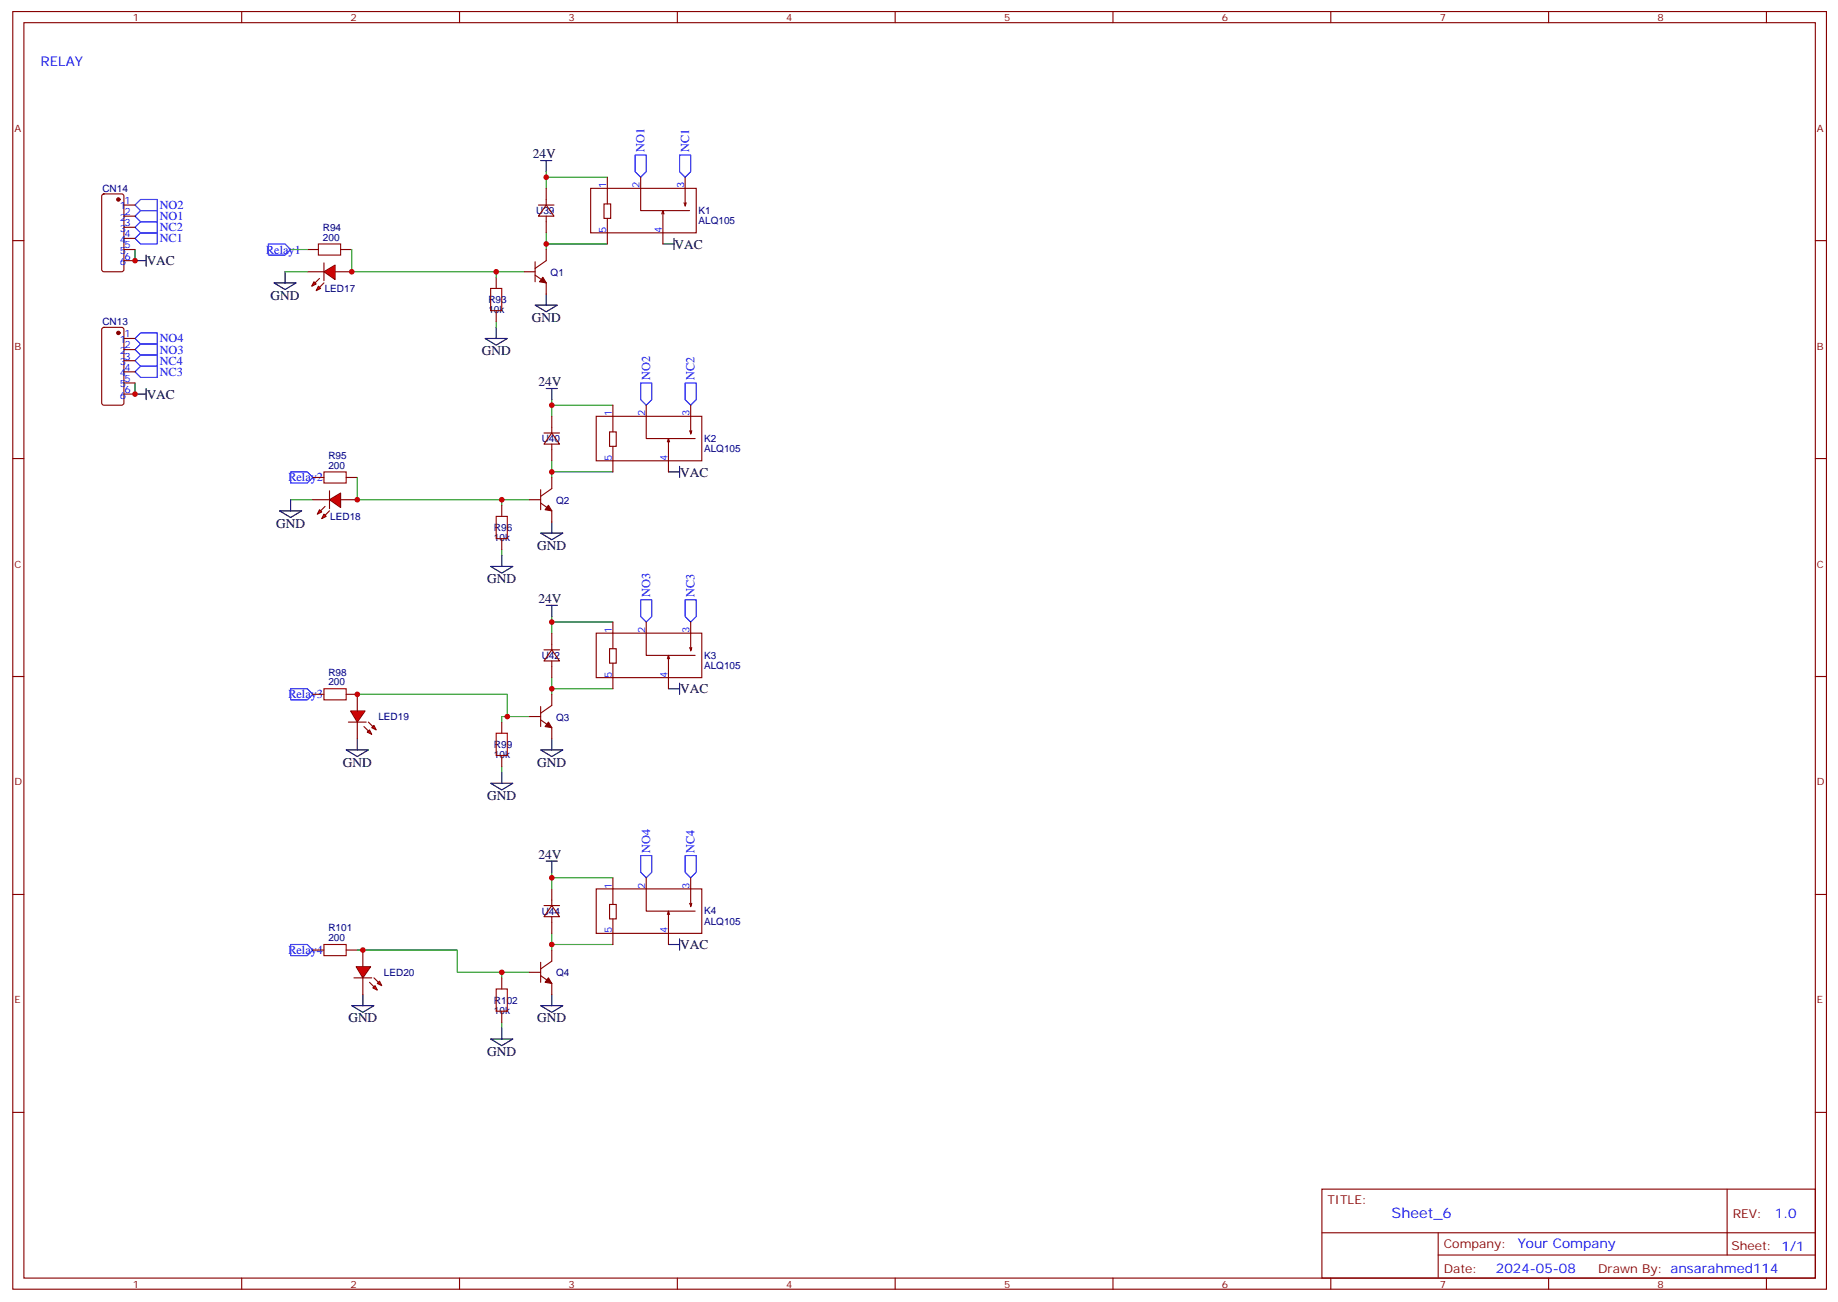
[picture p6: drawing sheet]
<svg xmlns="http://www.w3.org/2000/svg" width="583mm" height="413mm" viewBox="0 0 583 413" stroke-linecap="round" stroke-linejoin="round" font-family="sans-serif">
<g fill="none" stroke="#870000" stroke-width=".35">
<path d="M4.1 3.7h575.7v405.3h-575.7zM7.6 7.2h568.7v398.3h-568.7zM76.7 3.7v3.5M145.9 3.7v3.5M215 3.7v3.5M284.2 3.7v3.5M353.3 3.7v3.5M422.5 3.7v3.5M491.6 3.7v3.5M560.7 3.7v3.5M187.5 59.8h33.5v14.1h-33.5zM192.8 56.2v8.5"/>
<path d="M203.4 56.2v10.6h15.5M217.5 56.2v9.2l.3-1.1M4.1 76.3h3.5M32.5 61.7l.5-.2h5.6l.7 .5v23.5l-.4 .7h-5.9l-.7-.4v-23.6zM39.3 79.2h3.6M39.3 65.1h3.6M39.3 68.6h3.6M39.3 72.1h3.6M39.3 75.6h3.6M97.5 79.2h3.6M108.1 79.2h3.6M173.4 79.2v3.5l-3.5 2.5"/>
<path d="M191.7 64.7h2.2v4.6h-2.2zM192.8 69.3v8.1M210.4 66.8l-.3 1.1M210.8 67.9l-.4-1.1v10.6M217.1 64.3l.4 .8M576.3 76.3h3.5M39.3 82.7h3.6M157.5 88v3.5M157.5 98.6v3.5M166.3 86.2h3.6M169.9 83v6.4M169.9 87.3l3.5 2.4v3.6"/>
<path d="M32.5 104.1l.5-.2h5.6l.7 .4v23.5l-.4 .7-5.9 .1-.7-.5v-23.5zM39.3 107.4h3.6M39.3 110.9h3.6M39.3 114.4h3.6M39.3 118h3.6M39.3 121.5h3.6M39.3 125h3.6M189.3 132.1h33.5v14.1h-33.5zM193.5 137h2.1v4.6h-2.1zM194.6 128.6v8.4M205.1 128.6v10.5h15.6M212.2 139.1l-.4 1.1"/>
<path d="M218.9 136.7l.4 .7M219.3 128.6v9.1l.3-1M4.1 145.5h3.5M99.3 151.5h3.5M109.9 151.5h3.5M168.1 158.5h3.5M171.6 155.4v6.3M171.6 159.6l3.6 2.5v3.5M175.2 151.5v3.5l-3.6 2.5M194.6 141.6v8.1M212.5 140.2l-.3-1.1v10.6M576.3 145.5h3.5"/>
<path d="M159.3 160.3v3.5M159.3 170.9v3.5M194.6 197.3v8.5M205.1 197.3v10.6h15.6M219.3 197.3v9.2l.3-1M4.1 214.6h3.5M189.3 200.9h33.5v14.1h-33.5zM193.5 205.8h2.1v4.6h-2.1zM194.6 210.4v8.1M212.2 207.9l-.4 1.1M212.5 209l-.3-1.1v10.6M218.9 205.5l.4 .7"/>
<path d="M576.3 214.6h3.5M99.3 220.3h3.5M109.9 220.3h3.5M159.3 229.1v3.5M159.3 239.7v3.5M168.1 227.3h3.5M171.6 224.2v6.3M171.6 228.4l3.6 2.5v3.5M175.2 220.3v3.5l-3.6 2.5M194.6 278.5v8.4M205.1 278.5v10.6h15.6M219.3 278.5v9.2l.3-1.1"/>
<path d="M4.1 283.8h3.5M189.3 282h33.5v14.1h-33.5zM193.5 286.9h2.1v4.6h-2.1zM194.6 291.5v8.1M212.2 289.1l-.4 1M212.5 290.1l-.3-1v10.5M218.9 286.6l.4 .7M576.3 283.8h3.5M99.3 301.4h3.5M109.9 301.4h3.5M159.3 310.2v3.6M168.1 308.5h3.5"/>
<path d="M171.6 305.3v6.3M171.6 309.5l3.6 2.5v3.5M175.2 301.4v3.5l-3.6 2.5M159.3 320.8v3.5M4.1 352.9h3.5M576.3 352.9h3.5M419.6 377.3h156.7v28.2h-156.7zM548.3 377.3v20.9M419.7 391.1h156.4M456.5 398.2h119.6M456.5 391.1v14.1M76.7 405.5v3.5"/>
<path d="M145.9 405.5v3.5M215 405.5v3.5M284.2 405.5v3.5M353.3 405.5v3.5M422.5 405.5v3.5M491.6 405.5v3.5M560.7 405.5v3.5"/>
</g>
<g fill="none" stroke="#000" stroke-width=".35">
<path d="M171.6 50.9h3.6M173.4 50.9v3.6M210.4 77.4h3.6M214 75.6v3.6M42.9 82.7h3.5M46.4 80.9v3.6M87 89.7h7l-3.5 2.2zM90.5 86.2v3.5M169.9 96.8h7l-3.5 2.1zM173.4 93.3v3.5M154 107.4h7l-3.5 2.1zM157.5 103.9v3.5"/>
<path d="M42.9 125h3.5M46.4 123.3v3.5M173.4 123.3h3.5M175.2 123.3v3.5M212.2 149.7h3.5M215.7 148v3.5M155.8 179.7h7l-3.5 2.1zM159.3 176.2v3.5M171.6 169.1h7.1l-3.5 2.1zM175.2 165.6v3.5M173.4 192.1h3.5M175.2 192.1v3.5"/>
<path d="M212.2 218.5h3.5M215.7 216.7v3.6M171.6 237.9h7.1l-3.5 2.1zM175.2 234.4v3.5M155.8 248.5h7l-3.5 2.1zM159.3 245v3.5M173.4 273.2h3.5M175.2 273.2v3.5M212.2 299.6h3.5M215.7 297.9v3.5M171.6 319.1h7.1l-3.5 2.1zM175.2 315.5v3.6"/>
<path d="M155.8 329.6h7l-3.5 2.2zM159.3 326.1v3.5"/>
</g>
<g fill="none" stroke="#008700" stroke-width=".35">
<path d="M173.4 54.5v5.3M173.4 56.2h19.4M42.9 79.2v3.5M92.3 79.2h5.2M173.4 73.9v5.3M173.4 77.4h19.4M166.3 86.2h-8.8v1.8M157.5 102.1v1.8M42.9 121.5v3.5M175.2 126.8v5.3M175.2 128.6h19.4M168.1 158.5h-8.8v1.8"/>
<path d="M175.2 149.7h19.4M175.2 146.2v5.3M159.3 174.4v1.8M175.2 195.6v5.3M175.2 197.3h19.4M175.2 215v5.3M175.2 218.5h19.4M168.1 227.3h-8.8v1.8M159.3 243.2v1.8M175.2 276.7v5.3M175.2 278.5h19.4M175.2 296.1v5.3"/>
<path d="M175.2 299.6h19.4M168.1 308.5h-8.8v1.7M159.3 324.3v1.8"/>
</g>
<path d="M101.1 77.4h7v3.5h-7zM155.8 91.5h3.5v7.1h-3.5zM102.8 149.7h7.1v3.5h-7.1zM157.5 163.8h3.5v7.1h-3.5zM102.8 218.5h7.1v3.5h-7.1zM157.5 232.6h3.5v7.1h-3.5zM102.8 299.6h7.1v3.6h-7.1zM157.5 313.8h3.5v7h-3.5z" fill="none" stroke="#a10000" stroke-width=".35"/>
<g fill="none" stroke="#00f" stroke-width=".35">
<path d="M201.6 49.2h3.5v5.3l-1.7 1.7-1.8-1.7zM215.7 49.2h3.6v5.3l-1.8 1.7-1.8-1.7zM44.6 70.3h5.3v3.6h-5.3l-1.7-1.8zM44.6 73.9h5.3v3.5h-5.3l-1.7-1.8zM44.6 63.3h5.3v3.5h-5.3l-1.7-1.7zM44.6 66.8h5.3v3.5h-5.3l-1.7-1.7zM85.2 77.4h5.3l1.8 1.8-1.8 1.7h-5.3zM42.9 118l1.7-1.8h5.3v3.5h-5.3zM42.9 114.4l1.7-1.7h5.3v3.5h-5.3zM44.6 109.1h5.3v3.6h-5.3l-1.7-1.8zM44.6 105.6h5.3v3.5h-5.3l-1.7-1.7zM203.4 121.5h3.5v5.3l-1.8 1.8-1.7-1.8z"/>
<path d="M217.5 121.5h3.5v5.3l-1.7 1.8-1.8-1.8zM92.3 149.7h5.2l1.8 1.8-1.8 1.7h-5.2zM203.4 190.3h3.5v5.3l-1.8 1.7-1.7-1.7zM217.5 190.3h3.5v5.3l-1.7 1.7-1.8-1.7zM92.3 218.5h5.2l1.8 1.8-1.8 1.7h-5.2zM203.4 271.4h3.5v5.3l-1.8 1.8-1.7-1.8zM217.5 271.4h3.5v5.3l-1.7 1.8-1.8-1.8zM92.3 299.6h5.2l1.8 1.8-1.8 1.8h-5.2z"/>
</g>
<g fill="#870000" stroke="#870000" stroke-width=".35">
<path d="M172.3 88l1.1 1.7-2.1-.3z"/>
<path d="M174.1 160.3l1.1 1.8-2.2-.4z"/>
<path d="M174.1 229.1l1.1 1.8-2.2-.4z"/>
<path d="M174.1 310.2l1.1 1.8-2.2-.4z"/>
<circle cx="37.6" cy="63.3" r=".53"/>
<circle cx="37.6" cy="105.6" r=".53"/>
</g>
<g fill="#f00" stroke="#870000" stroke-width=".35">
<path d="M102.8 86.2l3.6-2.1v4.6z"/>
<path d="M102.8 83.4v5.6z"/>
</g>
<g fill="#870000" stroke="#870000" stroke-width=".35">
<path d="M102.8 89.7l-1.4 1.5z"/>
<path d="M101.4 88.3l-1.4 1.4z"/>
</g>
<g fill="#f00" stroke="#870000" stroke-width=".35">
<path d="M101.1 90.8l.7 .7-1.4 .7z"/>
<path d="M99.7 89.4l.7 .7-1.4 .7z"/>
</g>
<path d="M97.5 86.2h5.3M106.4 86.2h5.3" fill="none" stroke="#870000" stroke-width=".35"/>
<path d="M90.5 86.2h7M92.3 158.5h7" fill="none" stroke="#008700" stroke-width=".35"/>
<path d="M92.3 158.5v3.6M88.7 162.1h7.1l-3.5 2.1z" fill="none" stroke="#000" stroke-width=".35"/>
<g fill="#f00" stroke="#870000" stroke-width=".35">
<path d="M104.6 158.5l3.5-2.1v4.6z"/>
<path d="M104.6 155.7v5.7z"/>
</g>
<g fill="#870000" stroke="#870000" stroke-width=".35">
<path d="M104.6 162.1l-1.4 1.4z"/>
<path d="M103.2 160.7l-1.4 1.4z"/>
</g>
<g fill="#f00" stroke="#870000" stroke-width=".35">
<path d="M102.8 163.1l.7 .7-1.4 .7z"/>
<path d="M101.4 161.7l.7 .7-1.4 .7z"/>
</g>
<path d="M99.3 158.5h5.3M108.1 158.5h5.3" fill="none" stroke="#870000" stroke-width=".35"/>
<path d="M109.9 237.9h7l-3.5 2.1zM113.4 234.4v3.5" fill="none" stroke="#000" stroke-width=".35"/>
<g fill="#f00" stroke="#870000" stroke-width=".35">
<path d="M111.3 225.6h4.6l-2.5 3.5z"/>
<path d="M110.6 229.1h5.6z"/>
</g>
<g fill="#870000" stroke="#870000" stroke-width=".35">
<path d="M116.9 229.1l1.5 1.4z"/>
<path d="M115.5 230.5l1.4 1.4z"/>
</g>
<g fill="#f00" stroke="#870000" stroke-width=".35">
<path d="M118 230.9l.7-.7 .7 1.4z"/>
<path d="M117.3 231.6l.7 1.4-1.4-.7z"/>
</g>
<path d="M113.4 220.3v5.3M113.4 229.1v5.3" fill="none" stroke="#870000" stroke-width=".35"/>
<path d="M111.7 319.1h7l-3.5 2.1zM115.2 315.5v3.6" fill="none" stroke="#000" stroke-width=".35"/>
<g fill="#f00" stroke="#870000" stroke-width=".35">
<path d="M113.1 306.7h4.6l-2.5 3.5z"/>
<path d="M112.4 310.2h5.6z"/>
</g>
<g fill="#870000" stroke="#870000" stroke-width=".35">
<path d="M118.7 310.2l1.4 1.4z"/>
<path d="M117.3 311.6l1.4 1.5z"/>
</g>
<g fill="#f00" stroke="#870000" stroke-width=".35">
<path d="M120.5 311.3l.7 1.4-1.4-.7z"/>
<path d="M118.4 313.4l.7-.7 .7 1.4z"/>
</g>
<g fill="none" stroke="#870000" stroke-width=".35">
<path d="M173.4 59.8v5.3M170.9 65.1h5M173.4 65.1l2.5 3.5h-5zM173.4 68.6v5.3M172.7 137.4h4.9M175.2 137.4l2.4 3.5h-4.9zM175.2 132.1v5.3M175.2 140.9v5.3M172.7 206.2h4.9M175.2 206.2l2.4 3.5h-4.9zM175.2 200.9v5.3M175.2 209.7v5.3"/>
<path d="M172.7 287.3h4.9M175.2 287.3l2.4 3.5h-4.9zM175.2 282v5.3M175.2 290.8v5.3M115.2 301.4v5.3M115.2 310.2v5.3"/>
</g>
<path d="M111.7 79.2v7h45.8M113.4 151.5v7h45.9M113.4 220.3h47.6v7M113.4 301.4h31.8v7.1h14.1" fill="none" stroke="#008700" stroke-width=".35"/>
<g fill="#c00">
<circle cx="173.4" cy="56.2" r=".88"/>
<circle cx="173.4" cy="77.4" r=".88"/>
<circle cx="175.2" cy="149.7" r=".88"/>
<circle cx="175.2" cy="128.6" r=".88"/>
<circle cx="175.2" cy="218.5" r=".88"/>
<circle cx="175.2" cy="197.3" r=".88"/>
<circle cx="175.2" cy="299.6" r=".88"/>
<circle cx="175.2" cy="278.5" r=".88"/>
<circle cx="42.9" cy="125" r=".88"/>
<circle cx="42.9" cy="82.7" r=".88"/>
<circle cx="159.3" cy="308.5" r=".88"/>
<circle cx="115.2" cy="301.4" r=".88"/>
<circle cx="113.4" cy="220.3" r=".88"/>
<circle cx="161" cy="227.3" r=".88"/>
<circle cx="159.3" cy="158.5" r=".88"/>
<circle cx="113.4" cy="158.5" r=".88"/>
<circle cx="111.7" cy="86.2" r=".88"/>
<circle cx="157.5" cy="86.2" r=".88"/>
</g>
<text font-size="4.6" fill="#00f" x="441.7" y="386.3">Sheet_6</text>
<g font-size="4.2" fill="#00f">
<text x="12.9" y="21">RELAY</text>
<text x="563.4" y="386.5">1.0</text>
<text x="481.8" y="396.1">Your Company</text>
<text x="474.9" y="403.9">2024-05-08</text>
</g>
<g font-size="4.2">
<text x="169.2" y="50.2">24V</text>
<text x="214.1" y="78.9">VAC</text>
<text x="46.6" y="84.2">VAC</text>
<text x="85.9" y="95">GND</text>
<text x="168.8" y="102.1">GND</text>
<text x="152.9" y="112.7">GND</text>
<text x="170.9" y="122.6">24V</text>
<text x="46.6" y="126.5">VAC</text>
<text x="215.9" y="151.2">VAC</text>
<text x="87.7" y="167.4">GND</text>
<text x="170.6" y="174.4">GND</text>
<text x="154.7" y="185">GND</text>
<text x="170.9" y="191.3">24V</text>
<text x="215.9" y="220">VAC</text>
<text x="108.8" y="243.2">GND</text>
<text x="170.6" y="243.2">GND</text>
<text x="154.7" y="253.8">GND</text>
<text x="170.9" y="272.5">24V</text>
<text x="215.9" y="301.1">VAC</text>
<text x="110.6" y="324.3">GND</text>
<text x="170.6" y="324.3">GND</text>
<text x="154.7" y="334.9">GND</text>
</g>
<g font-size="3.9" fill="#00f">
<text x="204.6" y="48.3" transform="rotate(-90 204.6 48.3)">NO1</text>
<text x="218.7" y="48.3" transform="rotate(-90 218.7 48.3)">NC1</text>
<text x="50.7" y="66.3">NO2</text>
<text x="50.7" y="69.9">NO1</text>
<text x="50.7" y="73.4">NC2</text>
<text x="50.7" y="76.9">NC1</text>
<text x="84.5" y="80.4">Relay1</text>
<text x="50.7" y="108.7">NO4</text>
<text x="50.7" y="112.2">NO3</text>
<text x="50.7" y="119.2">NC3</text>
<text x="50.7" y="115.7">NC4</text>
<text x="206.4" y="120.6" transform="rotate(-90 206.4 120.6)">NO2</text>
<text x="220.5" y="120.6" transform="rotate(-90 220.5 120.6)">NC2</text>
<text x="91.5" y="152.7">Relay2</text>
<text x="206.4" y="189.4" transform="rotate(-90 206.4 189.4)">NO3</text>
<text x="220.5" y="189.4" transform="rotate(-90 220.5 189.4)">NC3</text>
<text x="91.5" y="221.5">Relay3</text>
<text x="206.4" y="270.5" transform="rotate(-90 206.4 270.5)">NO4</text>
<text x="220.5" y="270.5" transform="rotate(-90 220.5 270.5)">NC4</text>
<text x="91.5" y="302.7">Relay4</text>
</g>
<g font-size="3.9" fill="#800">
<text x="421.4" y="381.8">TITLE:</text>
<text x="550" y="386.5">REV:</text>
<text x="458.3" y="396">Company:</text>
<text x="549.7" y="396.7">Sheet: 1/1</text>
<text x="458.3" y="403.7">Date:</text>
<text x="507.3" y="403.8">Drawn By: ansarahmed114</text>
</g>
<g font-size="3.2" fill="#800">
<text x="42.2" y="6.7">1</text>
<text x="111.3" y="6.7">2</text>
<text x="180.4" y="6.7">3</text>
<text x="249.6" y="6.7">4</text>
<text x="318.7" y="6.7">5</text>
<text x="387.9" y="6.7">6</text>
<text x="457" y="6.7">7</text>
<text x="526.2" y="6.7">8</text>
<text x="4.6" y="41.8">A</text>
<text x="576.8" y="41.8">A</text>
<text x="4.6" y="110.9">B</text>
<text x="576.8" y="110.9">B</text>
<text x="4.6" y="180.1">C</text>
<text x="576.8" y="180.1">C</text>
<text x="4.6" y="249.2">D</text>
<text x="576.8" y="249.2">D</text>
<text x="4.6" y="318.3">E</text>
<text x="576.8" y="318.3">E</text>
<text x="42.2" y="408.5">1</text>
<text x="111.3" y="408.5">2</text>
<text x="180.4" y="408.5">3</text>
<text x="249.6" y="408.5">4</text>
<text x="318.7" y="408.5">5</text>
<text x="387.9" y="408.5">6</text>
<text x="457" y="408.5">7</text>
<text x="526.2" y="408.5">8</text>
</g>
<g font-size="3.2" fill="#00f">
<text x="192.4" y="59.8" transform="rotate(-90 192.4 59.8)">1</text>
<text x="203" y="59.8" transform="rotate(-90 203 59.8)">2</text>
<text x="217.1" y="59.8" transform="rotate(-90 217.1 59.8)">3</text>
<text x="39.5" y="64.7">1</text>
<text x="38" y="66.5">1</text>
<text x="38" y="70">2</text>
<text x="39.5" y="68.2">2</text>
<text x="39.5" y="71.8">3</text>
<text x="38" y="73.5">3</text>
<text x="38" y="77">4</text>
<text x="39.5" y="75.3">4</text>
<text x="192.4" y="73.9" transform="rotate(-90 192.4 73.9)">5</text>
<text x="210.1" y="73.9" transform="rotate(-90 210.1 73.9)">4</text>
<text x="38" y="80.6">5</text>
<text x="39.5" y="78.8">5</text>
<text x="39.5" y="82.3">6</text>
<text x="38" y="84.1">6</text>
<text x="39.5" y="107">1</text>
<text x="38" y="108.8">1</text>
<text x="38" y="112.3">2</text>
<text x="39.5" y="110.6">2</text>
<text x="38" y="115.9">3</text>
<text x="38" y="119.4">4</text>
<text x="39.5" y="114.1">3</text>
<text x="39.5" y="117.6">4</text>
<text x="38" y="122.9">5</text>
<text x="39.5" y="121.1">5</text>
<text x="39.5" y="124.7">6</text>
<text x="38" y="126.4">6</text>
<text x="194.2" y="132.1" transform="rotate(-90 194.2 132.1)">1</text>
<text x="204.8" y="132.1" transform="rotate(-90 204.8 132.1)">2</text>
<text x="218.9" y="132.1" transform="rotate(-90 218.9 132.1)">3</text>
<text x="194.2" y="146.2" transform="rotate(-90 194.2 146.2)">5</text>
<text x="211.8" y="146.2" transform="rotate(-90 211.8 146.2)">4</text>
<text x="194.2" y="200.9" transform="rotate(-90 194.2 200.9)">1</text>
<text x="204.8" y="200.9" transform="rotate(-90 204.8 200.9)">2</text>
<text x="218.9" y="200.9" transform="rotate(-90 218.9 200.9)">3</text>
<text x="194.2" y="215" transform="rotate(-90 194.2 215)">5</text>
<text x="211.8" y="215" transform="rotate(-90 211.8 215)">4</text>
<text x="194.2" y="282" transform="rotate(-90 194.2 282)">1</text>
<text x="204.8" y="282" transform="rotate(-90 204.8 282)">2</text>
<text x="218.9" y="282" transform="rotate(-90 218.9 282)">3</text>
<text x="194.2" y="296.1" transform="rotate(-90 194.2 296.1)">5</text>
<text x="211.8" y="296.1" transform="rotate(-90 211.8 296.1)">4</text>
</g>
<g font-size="3.2" fill="#000080">
<text x="32.5" y="60.9">CN14</text>
<text x="170.2" y="67.9">U39</text>
<text x="221.7" y="71.1">ALQ105</text>
<text x="221.7" y="67.8">K1</text>
<text x="102.5" y="76.3">200</text>
<text x="102.5" y="73.3">R94</text>
<text x="174.8" y="87.5">Q1</text>
<text x="103.1" y="92.7">LED17</text>
<text x="155" y="99.3">10k</text>
<text x="155" y="96.2">R93</text>
<text x="32.5" y="103.2">CN13</text>
<text x="172" y="140.3">U40</text>
<text x="223.5" y="143.4">ALQ105</text>
<text x="223.5" y="140.2">K2</text>
<text x="104.3" y="148.7">200</text>
<text x="104.3" y="145.6">R95</text>
<text x="176.6" y="159.8">Q2</text>
<text x="104.9" y="165">LED18</text>
<text x="156.8" y="171.6">10k</text>
<text x="156.8" y="168.5">R96</text>
<text x="172" y="209.1">U42</text>
<text x="223.5" y="209">K3</text>
<text x="104.3" y="214.4">R98</text>
<text x="223.5" y="212.2">ALQ105</text>
<text x="104.3" y="217.5">200</text>
<text x="120.1" y="228.5">LED19</text>
<text x="176.6" y="228.6">Q3</text>
<text x="156.8" y="237.3">R99</text>
<text x="156.8" y="240.4">10k</text>
<text x="172" y="290.2">U44</text>
<text x="223.5" y="293.4">ALQ105</text>
<text x="223.5" y="290.1">K4</text>
<text x="104.3" y="298.6">200</text>
<text x="104.3" y="295.5">R101</text>
<text x="121.9" y="309.7">LED20</text>
<text x="176.6" y="309.7">Q4</text>
<text x="156.8" y="321.6">10k</text>
<text x="156.8" y="318.4">R102</text>
</g>
</svg>
